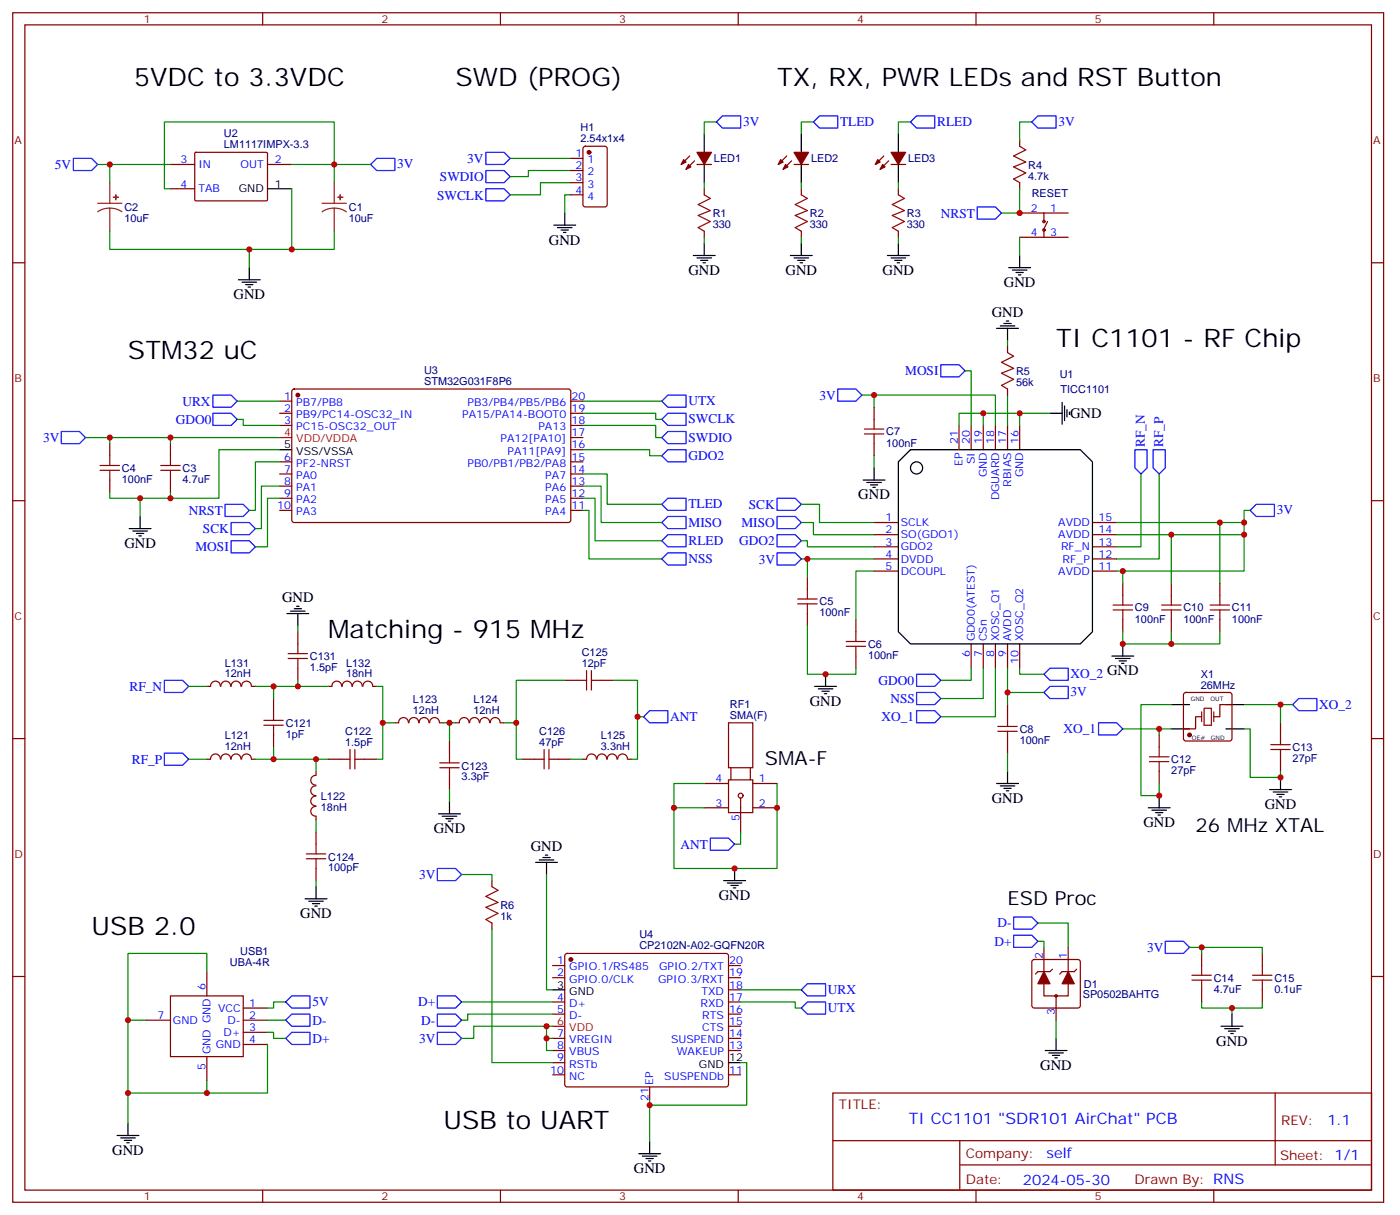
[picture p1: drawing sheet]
<svg xmlns="http://www.w3.org/2000/svg" width="407mm" height="353mm" viewBox="0 0 407 353" stroke-linecap="round" stroke-linejoin="round" font-family="sans-serif">
<g fill="none" stroke="#870000" stroke-width=".35">
<path d="M3.7 3.7h398.6v345.7h-398.6zM7.2 7.2h391.6v338.7h-391.6zM76.4 3.7v3.5M145.5 3.7v3.5M214.7 3.7v3.5M283.8 3.7v3.5M353 3.7v3.5M49.6 47.8h7M49.6 54.9h7M56.7 44.4l.3-.1h20.6l.2 .3-.1 13.6-.3 .2-20.6-.1-.2-.3zM77.8 47.8h7M166 46h3.5"/>
<path d="M166 49.6h3.5M166 53.1h3.5M166 56.6h3.5M169.7 42.7l.5-.2h5.7l.6 .4 .1 16.5-.5 .7h-5.9l-.6-.4-.1-16.5zM200.6 45.3l-2.5 2.5M202 46.7l-2.5 2.5M202.7 47.8h4.2M204.8 54.9v1.7M228.8 45.3l-2.5 2.5M230.2 46.7l-2.5 2.5M230.9 47.8h4.2M233 54.9v1.7"/>
<path d="M257 45.3l-2.5 2.5M258.4 46.7l-2.5 2.5M259.1 47.8h4.2M261.2 54.9v1.7M296.5 40.7v1.8M296.5 53.1v1.8M3.7 76.4h3.5M204.8 67.2v1.8M233 67.2v1.8M261.2 67.2v1.8M296.5 69h14.1M296.5 61.9h14.1"/>
<path d="M303.6 61.9v2.5M304.6 64.4l-1 2.1v2.5M398.8 76.4h3.5M81.3 116.6h3.5M85.1 113.3l.4-.2h80.1l.4 .7-.1 37.6-.6 .5-80-.1-.5-.6v-37.4zM166 116.6h3.5M254.2 118.4v3.5M293 100.7v1.8M293 113.1v1.7M31.9 128.9v3.6M31.9 139.5v3.6M49.6 128.9v3.6"/>
<path d="M49.6 139.5v3.6M81.3 120.1h3.5M81.3 123.6h3.5M81.3 134.2h3.5M81.3 137.8h3.5M166 120.1h3.5M166 123.6h3.5M166 127.2h3.5M166 130.7h3.5M166 134.2h3.5M166 137.8h3.5M254.2 128.9v3.6"/>
<path d="M278.9 123.6v7.1M282.4 123.6v7.1M285.9 123.6v7.1M289.5 123.6v7.1M293 123.6v7.1M296.5 123.6v7.1M3.7 145.5h3.5M81.3 141.3h3.5M81.3 144.8h3.5M81.3 148.3h3.5M166 141.3h3.5M166 144.8h3.5"/>
<path d="M166 148.3h3.5M254.2 151.9h7M254.2 155.4h7M254.2 158.9h7M317.7 151.9h7M317.7 155.4h7M317.7 158.9h7M398.8 145.5h3.5M234.8 167.7v3.6M234.8 178.3v3.6M254.2 162.5h7M254.2 166h7"/>
<path d="M317.7 162.5h7M317.7 166h7M326.5 169.5v3.5M340.6 169.5v3.5M354.7 169.5v3.5M60.1 199.5h1.1M61.2 199.5a1.41 1.41 0 0 1 1.5-1.5 1.41 1.41 0 0 1 1.4 1.5M64.2 199.5a1.41 1.41 0 0 1 1.4-1.5 1.41 1.41 0 0 1 1.4 1.5M67.2 199.5a1.41 1.41 0 0 1 1.4-1.5 1.41 1.41 0 0 1 1.4 1.5M70.3 199.5a1.41 1.41 0 0 1 1.4-1.5 1.41 1.41 0 0 1 1.4 1.5M73.2 199.5h1.1M86.6 183.6v3.5"/>
<path d="M86.6 194.2v3.5M95.4 199.5h1.1M96.5 199.5a1.41 1.41 0 0 1 1.4-1.5 1.41 1.41 0 0 1 1.4 1.5M99.5 199.5a1.41 1.41 0 0 1 1.4-1.5 1.41 1.41 0 0 1 1.4 1.5M102.5 199.5a1.41 1.41 0 0 1 1.4-1.5 1.41 1.41 0 0 1 1.4 1.5M105.6 199.5a1.41 1.41 0 0 1 1.4-1.5 1.41 1.41 0 0 1 1.4 1.5M108.5 199.5h1M164.2 197.7h3.5M174.8 197.7h3.5M248.9 180.1v3.5M248.9 190.7v3.5M282.4 187.1v7.1"/>
<path d="M285.9 187.1v7.1M289.5 187.1v7.1M293 187.1v7.1M296.5 187.1v7.1M326.5 180.1v3.5M340.6 180.1v3.5M354.7 180.1v3.5M3.7 214.7h3.5M79.6 203v3.6M79.6 213.6v3.5M114.8 210.1h1.1M115.9 210.1a1.41 1.41 0 0 1 1.4-1.5 1.41 1.41 0 0 1 1.4 1.5"/>
<path d="M118.9 210.1a1.41 1.41 0 0 1 1.4-1.6 1.41 1.41 0 0 1 1.4 1.6M121.9 210.1a1.41 1.41 0 0 1 1.4-1.6 1.41 1.41 0 0 1 1.4 1.6M125 210.1a1.41 1.41 0 0 1 1.4-1.5 1.41 1.41 0 0 1 1.4 1.5M127.9 210.1h1M130.7 215.4v3.5M132.5 210.1h1M133.6 210.1a1.41 1.41 0 0 1 1.4-1.5 1.41 1.41 0 0 1 1.4 1.5M136.6 210.1a1.41 1.41 0 0 1 1.4-1.6 1.41 1.41 0 0 1 1.4 1.6M139.5 210.1a1.41 1.41 0 0 1 1.5-1.6 1.41 1.41 0 0 1 1.4 1.6M142.6 210.1a1.41 1.41 0 0 1 1.4-1.5 1.41 1.41 0 0 1 1.4 1.5M145.5 210.1h1.1M211.8 210.1h7.1v13h-7.1z"/>
<path d="M293 204.8v3.5M293 215.4v3.5M337.1 213.6v3.5M344.4 201.5l.4-.2h12.7l.5 .2 .2 .5v12.7l-.2 .5-.5 .2h-12.7l-.5-.3-.2-.4v-12.7zM349.4 208.3h-1.7v3.5h-3.6M358.2 204.8h-3.5v3.5h-1.7M372.4 210.1v3.5M398.8 214.7h3.5M60.1 220.7h1.1M61.2 220.6a1.41 1.41 0 0 1 1.5-1.5 1.41 1.41 0 0 1 1.4 1.5M64.2 220.6a1.41 1.41 0 0 1 1.4-1.5 1.41 1.41 0 0 1 1.4 1.5M67.2 220.6a1.41 1.41 0 0 1 1.4-1.5 1.41 1.41 0 0 1 1.4 1.5"/>
<path d="M70.3 220.6a1.41 1.41 0 0 1 1.4-1.5 1.41 1.41 0 0 1 1.4 1.5M73.2 220.7h1.1M91.9 231.4a1.41 1.41 0 0 0-1.5 1.4 1.41 1.41 0 0 0 1.5 1.4M91.9 228.4a1.41 1.41 0 0 0-1.5 1.4 1.41 1.41 0 0 0 1.5 1.4M91.9 234.4a1.41 1.41 0 0 0-1.5 1.4 1.41 1.41 0 0 0 1.5 1.4v1.1M91.9 225.4a1.41 1.41 0 0 0-1.5 1.4 1.41 1.41 0 0 0 1.5 1.4M91.9 224.2v1M95.4 220.7h3.6M106 220.7h3.5M130.7 226v3.5M151.9 220.7h3.5M162.5 220.7h3.5"/>
<path d="M169.5 220.7h1.1M170.6 220.6a1.41 1.41 0 0 1 1.4-1.5 1.41 1.41 0 0 1 1.4 1.5M173.6 220.6a1.41 1.41 0 0 1 1.4-1.5 1.41 1.41 0 0 1 1.4 1.5M176.6 220.6a1.41 1.41 0 0 1 1.4-1.5 1.41 1.41 0 0 1 1.4 1.5M179.6 220.6a1.41 1.41 0 0 1 1.4-1.5 1.41 1.41 0 0 1 1.4 1.5M182.6 220.7h1M204.8 227.7h7M204.8 234.8h7M211.8 226.7h7.1v9.5h-7.1zM212.5 223.1v3.6M215.4 232v9.8M218.2 223.1v3.6"/>
<path d="M218.9 227.7h7.1M218.9 234.8h7.1M337.1 224.2v3.5M372.4 220.7v3.5M91.9 241.8v3.6M91.9 252.4v3.5M143.1 255.9v1.8M143.1 268.3v1.8M164.5 277.3l.4-.2h46.2l.5 .2 .2 .5v37.4l-.2 .5-.5 .2h-46.2l-.5-.2-.2-.5v-37.4zM300.3 279.1l.4-.2h12.7l.5 .2 .2 .5v12.7l-.2 .5-.5 .2h-12.7l-.5-.3-.2-.4v-12.7zM303.6 275.3v7.1M310.6 275.3v7.1"/>
<path d="M349.4 277.1v3.5M367.1 277.1v3.5M3.7 283.8h3.5M42.5 296.5h7.1M49.6 289.5h21.1v17.6h-21.1zM60.1 282.4v7.1M70.7 293h7.1M70.7 296.5h7.1M160.7 280.6h3.5M160.7 284.2h3.5M160.7 291.2h3.5M160.7 294.7h3.5"/>
<path d="M211.8 280.6h3.6M211.8 284.2h3.6M211.8 291.2h3.6M211.8 294.7h3.6M211.8 298.3h3.6M211.8 287.7h3.6M303.6 285.9v3.6h7v-3.6M306 281.7l-.7 .7h-3.5l-.7 .7M307.1 289.5v7M313.1 281.7l-.7 .7h-3.5l-.7 .7M349.4 287.7v3.5M367.1 287.7v3.5"/>
<path d="M398.8 283.8h3.5M60.1 307.1v7M70.7 300h7.1M70.7 303.6h7.1M160.7 301.8h3.5M160.7 305.3h3.5M160.7 308.9h3.5M160.7 312.4h3.5M188.9 315.9v3.5M211.8 301.8h3.6M211.8 305.3h3.6M211.8 312.4h3.6"/>
<path d="M242.2 317.7h156.6v28.2h-156.6zM370.8 317.7v20.9M242.2 331.5h156.5M279.1 338.6h119.6M279.1 331.5v14.1M76.4 345.9v3.5M145.5 345.9v3.5M214.7 345.9v3.5M283.8 345.9v3.5M353 345.9v3.5"/>
<circle cx="303.6" cy="64.4" r=".35"/>
<circle cx="303.6" cy="66.9" r=".35"/>
<circle cx="215.4" cy="231.2" r=".71"/>
<circle cx="307.1" cy="289.5" r=".35"/>
</g>
<g fill="none" stroke="#000" stroke-width=".35">
<path d="M204.8 39v5.3M233 39v5.3M261.2 39v5.3M77.8 54.9h7M204.8 47.8v5.3M233 47.8v5.3M261.2 47.8v5.3M72.5 77.8v3.5M161 65.4h6.4M162.1 66.1h4.2M163.2 66.9h2.1M163.9 67.6h.7"/>
<path d="M164.2 61.9v3.5M201.6 74.3h6.4M202.7 75h4.2M203.7 75.7h2.1M204.4 76.4h.7M204.8 70.7v3.6M229.8 74.3h6.4M230.9 75h4.2M232 75.7h2.1M232.7 76.4h.7M233 70.7v3.6M258.1 74.3h6.3"/>
<path d="M259.1 75h4.2M260.2 75.7h2.1M260.9 76.4h.7M261.2 70.7v3.6M293.3 77.8h6.4M294.4 78.5h4.2M295.5 79.2h2.1M296.2 79.9h.7M296.5 74.3v3.5M69.3 81.3h6.4M70.4 82h4.2M71.4 82.7h2.2"/>
<path d="M72.1 83.4h.7M289.8 95.4h6.4M290.9 94.7h4.2M291.9 94h2.1M292.6 93.3h.7M293 95.4v3.6M308.9 116.9v6.4M309.6 118v4.2M310.3 119.1v2.1M311 119.8v.7M81.3 130.7h3.5M251 139.5h6.4"/>
<path d="M254.2 136v3.5M264.8 130.7h49.3l3.6 3.5v49.4l-3.6 3.5h-49.3l-3.6-3.5v-49.4zM305.3 120.1h3.6M37.6 153.6h6.3M38.6 154.3h4.3M39.7 155h2.1M40.4 155.8h.7M40.7 150.1v3.5M252.1 140.2h4.2M253.1 140.9h2.1M253.8 141.6h.7M83.4 178.3h6.4"/>
<path d="M84.5 177.6h4.2M85.5 176.9h2.2M86.3 176.2h.7M86.6 178.3v3.6M236.9 199.5h6.3M240.1 196v3.5M323.3 190.7h6.4M324.4 191.4h4.2M325.4 192.1h2.2M326.1 192.8h.7M326.5 187.1v3.6M237.9 200.2h4.3"/>
<path d="M239 200.9h2.1M239.7 201.6h.7M340.6 211.8h5.3M340.6 204.8h5.3M356.5 211.8h5.3M356.5 204.8h5.3M127.5 236.5h6.4M128.6 237.2h4.2M129.6 237.9h2.2M130.4 238.7h.7M130.7 233v3.5M289.8 227.7h6.4"/>
<path d="M290.9 228.4h4.2M291.9 229.1h2.1M292.6 229.8h.7M293 224.2v3.5M333.9 234.8h6.4M335 235.5h4.2M336 236.2h2.1M336.7 236.9h.7M337.1 231.2v3.6M369.2 229.5h6.3M370.2 230.2h4.3M371.3 230.9h2.1"/>
<path d="M372 231.6h.7M372.4 226v3.5M91.9 257.7v3.5M155.8 250.6h6.3M156.8 249.9h4.2M157.9 249.2h2.1M158.6 248.5h.7M158.9 250.6v3.6M210.4 255.9h6.4M211.5 256.6h4.2M212.5 257.4h2.2M213.3 258.1h.7"/>
<path d="M213.6 252.4v3.5M88.7 261.2h6.4M89.8 261.9h4.2M90.8 262.6h2.2M91.5 263.3h.8M160.7 287.7h3.5M355.1 298.3h6.3M356.1 299h4.3M357.2 299.7h2.1M358.2 294.7v3.6M211.8 308.9h3.6M303.9 305.3h6.4"/>
<path d="M305 306h4.2M306 306.7h2.2M306.7 307.4h.7M307.1 301.8v3.5M357.9 300.4h.7M34 330h6.4M35.1 330.7h4.2M36.2 331.4h2.1M36.9 332.1h.7M37.2 326.5v3.5M185.7 335.3h6.4M186.8 336h4.2"/>
<path d="M187.9 336.7h2.1M188.6 337.4h.7M188.9 331.8v3.5"/>
<circle cx="266.5" cy="136" r="1.76"/>
</g>
<path d="M28.4 59.1h7.1M31.9 53.1v6M93.7 59.1h7M97.2 53.1v6M31.9 60.5l-1.8 .2-1.7 .9M31.9 60.5l1.9 .2 1.7 .9M31.9 60.5v6.7M97.2 60.5l-1.9 .2-1.6 .9M97.2 60.5l1.8 .2 1.7 .9M97.2 60.5v6.7" fill="none" stroke="#8c2424" stroke-width=".35"/>
<g fill="#8c2424" stroke="#8c2424" stroke-width=".35">
<path d="M98.2 57.3l1.5 .1z"/>
<path d="M98.9 56.6l.1 1.4z"/>
<path d="M33 57.3l1.4 .1z"/>
<path d="M33.7 56.6v1.4z"/>
</g>
<g fill="none" stroke="#008700" stroke-width=".35">
<path d="M208.3 35.5h-3.5v3.5M236.5 35.5h-3.5v3.5M264.8 35.5h-3.6v3.5M300 35.5h-3.5v5.2M28.4 47.8h3.5M49.6 47.8h-17.7v5.3M84.8 47.8h12.4v5.3M84.8 54.9v17.6M107.8 47.8h-10.6v-12.3h-49.4v19.4h1.8M148.3 46h17.7M166 56.6h-1.8v5.3M166 53.1h-8.8v3.5h-8.9"/>
<path d="M166 49.6h-12.4v1.7h-5.3M204.8 53.1v1.8M233 53.1v1.8M261.2 53.1v1.8M296.5 54.9v7h-5.3M31.9 67.2v5.3h40.6v5.3M97.2 67.2v5.3h-24.7M204.8 69v1.7M233 69v1.7M261.2 69v1.7M296.5 69v5.3M293 99v1.7"/>
<path d="M69 116.6h12.3M169.5 116.6h22.9M250.6 114.8h38.9v8.8M254.2 114.8v3.6M280.6 107.8h1.8v15.8M293 114.8v8.8M24.9 127.2h7v1.7M31.9 127.2h17.7v1.7M49.6 127.2h31.7M69 121.9h1.7v1.7h10.6M81.3 130.7h-17.6v14.1h-14.1M81.3 134.2h-7v14.1h-1.8"/>
<path d="M169.5 120.1h21.2v1.8h1.7M169.5 123.6h21.2v3.6h1.7M169.5 137.8h7.1v8.8h15.8M169.5 130.7h19.4v1.8h3.5M254.2 132.5v3.5M285.9 120.1h-7v3.5M296.5 120.1h-10.6v3.5M305.3 120.1h-8.8v3.5M331.8 137.8v21.1h-7.1M337.1 137.8v24.7h-12.4M31.9 143.1v1.7h17.7v-1.7M40.7 144.8v5.3"/>
<path d="M81.3 141.3h-5.3v12.3h-1.7M81.3 144.8h-3.5v14.1h-3.5M169.5 148.3h1.8v14.2h21.1M169.5 144.8h3.5v12.4h19.4M169.5 141.3h5.3v10.6h17.6M233 157.2h1.8v1.7h19.4M233 151.9h3.5v3.5h17.7M233 146.6h5.3v5.3h15.9M340.6 155.4v14.1M354.7 151.9v17.6M361.8 151.9v3.5h-37.1M361.8 155.4v10.6h-37.1"/>
<path d="M363.5 148.3h-1.7v3.6h-37.1M233 162.5h21.2M234.8 162.5v5.2M254.2 166h-5.3v14.1M326.5 166v3.5M54.9 199.5h5.2M74.3 199.5h5.3M86.6 197.7v1.8h8.8M86.6 199.5h-7v3.5M86.6 181.9v1.7M109.5 199.5h1.8v10.6M164.2 197.7h-14.1v23h1.8"/>
<path d="M178.3 197.7h7.1v10.6M234.8 181.9v14.1h14.1v-1.8M282.4 194.2v3.5h-8.8M285.9 194.2v8.8h-12.3M289.5 194.2v14.1h-15.9M293 194.2v7.1h10.6M296.5 194.2v1.8h7.1M326.5 183.6v3.5h14.1v-3.5M354.7 183.6v3.5h-14.1M79.6 217.1v3.6h15.8M114.8 210.1h-3.5v10.6h-1.8M128.9 210.1h3.6"/>
<path d="M130.7 210.1v5.3M146.6 210.1h3.5M187.1 208.3h-1.7v12.4h-1.8M293 201.3v3.5M293 218.9v5.3M326.5 211.8h10.6M340.6 211.8h-3.5v1.8M340.6 204.8h-8.8v26.4h5.3v-3.5M361.8 211.8h1.7v14.2h8.9v-1.8M361.8 204.8h10.6v5.3M372.4 204.8h3.5M54.9 220.7h5.2"/>
<path d="M74.3 220.7h5.3M91.9 220.7v3.5M91.9 238.3v3.5M130.7 229.5v3.5M166 220.7h3.5M204.8 227.7h-8.8v7.1M226 227.7v24.7h-30v-17.6h8.8M91.9 255.9v1.8M134.2 254.2h8.9v1.7M158.9 254.2v33.5h1.8M215.4 241.8v3.6h-1.8M143.1 270.1v38.8h17.6"/>
<path d="M301.8 273.6h1.8v1.7M301.8 268.3h8.8v7M345.9 275.3h3.5M349.4 277.1v-1.8h17.7v1.8M42.5 296.5h-5.3v30M60.1 282.4v-5.3h-22.9v19.4M77.8 296.5h5.3M83.1 291.2h-3.5v1.8h-1.8M134.2 291.2h26.5M158.9 298.3v3.5h1.8M160.7 294.7h-24.7v1.8h-1.8M160.7 298.3h-22.9v3.5h-3.6"/>
<path d="M215.4 291.2h15.8v1.8h1.8M215.4 287.7h17.6M307.1 296.5v5.3M349.4 291.2v1.8h8.8v1.7M367.1 291.2v1.8h-8.9M60.1 314.1v3.6h-22.9M77.8 303.6v14.1h-17.7M77.8 300h1.8v1.8h3.5M158.9 301.8v3.5h1.8M188.9 319.4v12.4M215.4 308.9h1.7v12.3h-28.2"/>
</g>
<g fill="none" stroke="#00f" stroke-width=".35">
<path d="M208.3 35.5l1.8-1.8h5.3v3.5h-5.3zM236.5 35.5l1.8-1.8h5.3v3.5h-5.3zM264.8 35.5l1.7-1.8h5.3v3.5h-5.3zM300 35.5l1.8-1.8h5.3v3.5h-5.3zM21.3 46h5.3l1.8 1.8-1.8 1.8h-5.3zM107.8 47.8l1.7-1.8h5.3v3.6h-5.3zM141.3 54.9h5.3l1.7 1.7-1.7 1.8h-5.3zM141.3 49.6h5.3l1.7 1.7-1.7 1.8h-5.3zM141.3 44.3h5.3l1.7 1.7-1.7 1.8h-5.3zM284.2 60.1h5.3l1.7 1.8-1.7 1.8h-5.3zM61.9 114.8h5.3l1.8 1.8-1.8 1.8h-5.3zM192.4 116.6l1.8-1.8h5.3v3.6h-5.3z"/>
<path d="M243.6 113.1h5.3l1.7 1.7-1.7 1.8h-5.3zM273.6 106h5.3l1.7 1.8-1.7 1.7h-5.3zM17.8 125.4h5.3l1.8 1.8-1.8 1.7h-5.3zM61.9 120.1h5.3l1.8 1.8-1.8 1.7h-5.3zM192.4 127.2l1.8-1.8h5.3v3.5h-5.3zM192.4 121.9l1.8-1.8h5.3v3.5h-5.3zM192.4 132.5l1.8-1.8h5.3v3.5h-5.3zM330 130.7h3.6v5.3l-1.8 1.8-1.8-1.8zM335.3 130.7h3.5v5.3l-1.7 1.8-1.8-1.8zM65.4 146.6h5.3l1.8 1.7-1.8 1.8h-5.3zM67.2 151.9h5.3l1.8 1.7-1.8 1.8h-5.3zM67.2 157.2h5.3l1.8 1.7-1.8 1.8h-5.3z"/>
<path d="M192.4 151.9l1.8-1.8h5.3v3.5h-5.3zM192.4 157.2l1.8-1.8h5.3v3.5h-5.3zM192.4 146.6l1.8-1.8h5.3v3.5h-5.3zM226 150.1h5.2l1.8 1.8-1.8 1.7h-5.2zM226 144.8h5.2l1.8 1.8-1.8 1.7h-5.2zM226 155.4h5.2l1.8 1.8-1.8 1.7h-5.2zM363.5 148.3l1.8-1.7h5.3v3.5h-5.3zM192.4 162.5l1.8-1.8h5.3v3.5h-5.3zM226 160.7h5.2l1.8 1.8-1.8 1.7h-5.2zM47.8 197.7h5.3l1.8 1.8-1.8 1.8h-5.3zM266.5 196h5.3l1.8 1.7-1.8 1.8h-5.3zM303.6 196l1.7-1.8h5.3v3.5h-5.3z"/>
<path d="M47.8 218.9h5.3l1.8 1.8-1.8 1.7h-5.3zM187.1 208.3l1.8-1.7h5.3v3.5h-5.3zM266.5 206.6h5.3l1.8 1.7-1.8 1.8h-5.3zM266.5 201.3h5.3l1.8 1.7-1.8 1.8h-5.3zM303.6 201.3l1.7-1.8h5.3v3.5h-5.3zM319.4 210.1h5.3l1.8 1.7-1.8 1.8h-5.3zM375.9 204.8l1.7-1.8h5.3v3.6h-5.3zM127.2 252.4h5.3l1.7 1.8-1.7 1.7h-5.3zM206.6 243.6h5.2l1.8 1.8-1.8 1.7h-5.2zM294.7 271.8h5.3l1.8 1.8-1.8 1.7h-5.3zM294.7 266.5h5.3l1.8 1.8-1.8 1.8h-5.3zM338.8 273.6h5.3l1.8 1.7-1.8 1.8h-5.3z"/>
<path d="M83.1 291.2l1.7-1.7h5.3v3.5h-5.3zM83.1 296.5l1.7-1.8h5.3v3.6h-5.3zM127.2 289.5h5.3l1.7 1.7-1.7 1.8h-5.3zM127.2 294.7h5.3l1.7 1.8-1.7 1.8h-5.3zM233 287.7l1.8-1.8h5.3v3.6h-5.3zM233 293l1.8-1.8h5.3v3.5h-5.3zM83.1 301.8l1.7-1.8h5.3v3.6h-5.3zM127.2 300h5.3l1.7 1.8-1.7 1.8h-5.3z"/>
</g>
<g fill="#870000" stroke="#870000" stroke-width=".35">
<path d="M202.7 44.3h4.2l-2.1 3.5z"/>
<path d="M200.2 47.8l.7 .7-1.4 .7z"/>
<path d="M198.8 46.4l.7 .7-1.4 .7z"/>
<path d="M230.9 44.3h4.2l-2.1 3.5z"/>
<path d="M228.4 47.8l.7 .7-1.4 .7z"/>
<path d="M227 46.4l.7 .7-1.4 .7z"/>
<path d="M259.1 44.3h4.2l-2.1 3.5z"/>
<path d="M256.6 47.8l.8 .7-1.5 .7z"/>
<path d="M255.2 46.4l.7 .7-1.4 .7z"/>
<path d="M310.6 282.4l1.8 3.5h-3.5z"/>
<path d="M303.6 282.4l1.7 3.5h-3.5z"/>
<circle cx="86.6" cy="114.8" r=".53"/>
<circle cx="345.9" cy="213.6" r=".53"/>
<circle cx="166" cy="278.9" r=".53"/>
<circle cx="171.3" cy="44.3" r=".53"/>
</g>
<g fill="none" stroke="#a10000" stroke-width=".35">
<path d="M204.8 56.6l1.8 1.1-3.6 1.7 3.6 1.8-3.6 1.4 3.6 1.8-3.6 1.7 1.8 1.1M233 56.6l1.8 1.1-3.6 1.7 3.6 1.8-3.6 1.4 3.6 1.8-3.6 1.7 1.8 1.1M261.2 56.6l1.8 1.1-3.5 1.7 3.5 1.8-3.5 1.4 3.5 1.8-3.5 1.7 1.7 1.1M296.5 42.5l1.8 1.1-3.6 1.7 3.6 1.8-3.6 1.4 3.6 1.8-3.6 1.7 1.8 1.1M293 102.5l1.7 1-3.5 1.8 3.5 1.8-3.5 1.4 3.5 1.7-3.5 1.8 1.8 1.1M29.1 136.7h5.6M29.1 135.3h5.6M31.9 132.5v2.8M31.9 136.7v2.8M46.7 136.7h5.7M46.7 135.3h5.7M49.6 132.5v2.8"/>
<path d="M49.6 136.7v2.8M251.4 126.1h5.6M251.4 124.7h5.6M254.2 121.9v2.8M254.2 126.1v2.8M232 175.5h5.6M232 174.1h5.6M234.8 171.3v2.8M234.8 175.5v2.8M323.7 177.3h5.6M323.7 175.9h5.6M326.5 173v2.9"/>
<path d="M326.5 177.3v2.8M337.8 177.3h5.6M337.8 175.9h5.6M340.6 173v2.9M340.6 177.3v2.8M351.9 177.3h5.6M351.9 175.9h5.6M354.7 173v2.9M354.7 177.3v2.8M83.8 191.4h5.6M83.8 190h5.6M86.6 187.1v2.9"/>
<path d="M86.6 191.4v2.8M167.7 197.7h2.9M170.6 194.9v5.7M172 197.7h2.8M172 194.9v5.7M246.1 187.9h5.6M246.1 186.4h5.6M248.9 183.6v2.8M248.9 187.9v2.8M76.7 210.8h5.7M76.7 209.4h5.7M79.6 206.6v2.8"/>
<path d="M79.6 210.8v2.8M101.8 217.8v5.7M103.2 217.8v5.7M130.7 218.9v2.8M158.2 217.8v5.7M159.6 217.8v5.7M290.2 212.5h5.6M290.2 211.1h5.6M293 208.3v2.8M293 212.5v2.9M334.3 220h5.6M337.1 217.1v2.9"/>
<path d="M369.5 217.8h5.7M369.5 216.4h5.7M372.4 213.6v2.8M372.4 217.8v2.9M99 220.7h2.8M103.2 220.7h2.8M127.9 223.1h5.6M127.9 221.7h5.6M130.7 223.1v2.9M155.4 220.7h2.8M159.6 220.7h2.9M334.3 221.4h5.6"/>
<path d="M337.1 221.4v2.8M89.1 249.6h5.6M89.1 248.2h5.6M91.9 245.4v2.8M91.9 249.6v2.8M143.1 257.7l1.7 1.1-3.5 1.7 3.5 1.8-3.5 1.4 3.5 1.8-3.5 1.7 1.8 1.1M346.6 284.9h5.6M346.6 283.5h5.6M349.4 280.6v2.9M349.4 284.9v2.8M364.2 284.9h5.7M364.2 283.5h5.7"/>
<path d="M367.1 280.6v2.9M367.1 284.9v2.8"/>
</g>
<path d="M81.3 127.2h3.5M160.7 298.3h3.5" fill="none" stroke="#f00" stroke-width=".35"/>
<path d="M349.4 206.9v2.8M350.1 205.8h2.1v5h-2.1zM353 206.9v2.8" fill="none" stroke="#871200" stroke-width=".35"/>
<g fill="#c00">
<circle cx="97.2" cy="47.8" r=".88"/>
<circle cx="72.5" cy="72.5" r=".88"/>
<circle cx="84.8" cy="72.5" r=".88"/>
<circle cx="31.9" cy="47.8" r=".88"/>
<circle cx="31.9" cy="127.2" r=".88"/>
<circle cx="40.7" cy="144.8" r=".88"/>
<circle cx="49.6" cy="127.2" r=".88"/>
<circle cx="49.6" cy="144.8" r=".88"/>
<circle cx="296.5" cy="61.9" r=".88"/>
<circle cx="254.2" cy="114.8" r=".88"/>
<circle cx="293" cy="201.3" r=".88"/>
<circle cx="361.8" cy="151.9" r=".88"/>
<circle cx="361.8" cy="155.4" r=".88"/>
<circle cx="326.5" cy="166" r=".88"/>
<circle cx="340.6" cy="155.4" r=".88"/>
<circle cx="354.7" cy="151.9" r=".88"/>
<circle cx="326.5" cy="187.1" r=".88"/>
<circle cx="340.6" cy="187.1" r=".88"/>
<circle cx="337.1" cy="231.2" r=".88"/>
<circle cx="372.4" cy="226" r=".88"/>
<circle cx="234.8" cy="162.5" r=".88"/>
<circle cx="296.5" cy="120.1" r=".88"/>
<circle cx="285.9" cy="120.1" r=".88"/>
<circle cx="196" cy="234.8" r=".88"/>
<circle cx="213.6" cy="252.4" r=".88"/>
<circle cx="150.1" cy="210.1" r=".88"/>
<circle cx="185.4" cy="208.3" r=".88"/>
<circle cx="130.7" cy="210.1" r=".88"/>
<circle cx="111.3" cy="210.1" r=".88"/>
<circle cx="79.6" cy="220.7" r=".88"/>
<circle cx="86.6" cy="199.5" r=".88"/>
<circle cx="79.6" cy="199.5" r=".88"/>
<circle cx="91.9" cy="220.7" r=".88"/>
<circle cx="240.1" cy="196" r=".88"/>
<circle cx="226" cy="234.8" r=".88"/>
<circle cx="337.1" cy="211.8" r=".88"/>
<circle cx="372.4" cy="204.8" r=".88"/>
<circle cx="37.2" cy="317.7" r=".88"/>
<circle cx="37.2" cy="296.5" r=".88"/>
<circle cx="60.1" cy="317.7" r=".88"/>
<circle cx="158.9" cy="298.3" r=".88"/>
<circle cx="158.9" cy="301.8" r=".88"/>
<circle cx="349.4" cy="275.3" r=".88"/>
<circle cx="358.2" cy="293" r=".88"/>
<circle cx="188.9" cy="321.2" r=".88"/>
</g>
<g font-size="7.4">
<text x="39" y="24.9">5VDC to 3.3VDC</text>
<text x="132.5" y="24.9">SWD (PROG)</text>
<text x="226" y="24.9">TX, RX, PWR LEDs and RST Button</text>
<text x="307.1" y="100.7">TI C1101 - RF Chip</text>
<text x="37.2" y="104.2">STM32 uC</text>
<text x="95.4" y="185.4">Matching - 915 MHz</text>
<text x="26.6" y="271.8">USB 2.0</text>
<text x="128.9" y="328.3">USB to UART</text>
</g>
<g font-size="5.6">
<text x="222.4" y="222.4">SMA-F</text>
<text x="347.7" y="241.8">26 MHz XTAL</text>
<text x="293" y="263">ESD Proc</text>
</g>
<text font-size="4.6" fill="#00f" x="264.3" y="326.7">TI CC1101 &quot;SDR101 AirChat&quot; PCB</text>
<g font-size="4.2">
<text x="159.6" y="71.1">GND</text>
<text x="200.2" y="79.9">GND</text>
<text x="228.4" y="79.9">GND</text>
<text x="256.6" y="79.9">GND</text>
<text x="291.9" y="83.4">GND</text>
<text x="67.9" y="87">GND</text>
<text x="288.4" y="92.1">GND</text>
<text x="311.1" y="121.5">GND</text>
<text x="249.6" y="145.2">GND</text>
<text x="36.2" y="159.3">GND</text>
<text x="82" y="175">GND</text>
<text x="235.5" y="205.1">GND</text>
<text x="288.4" y="233.4">GND</text>
<text x="367.8" y="235.1">GND</text>
<text x="126.1" y="242.2">GND</text>
<text x="332.5" y="240.4">GND</text>
<text x="154.3" y="247.4">GND</text>
<text x="209" y="261.6">GND</text>
<text x="87.3" y="266.9">GND</text>
<text x="353.7" y="303.9">GND</text>
<text x="302.5" y="311">GND</text>
<text x="32.6" y="335.7">GND</text>
<text x="184.3" y="341">GND</text>
</g>
<g font-size="4.2" fill="#00f">
<text x="386" y="326.9">1.1</text>
<text x="304.4" y="336.5">self</text>
<text x="297.4" y="344.3">2024-05-30</text>
</g>
<g font-size="3.9" fill="#00f">
<text x="216.1" y="36.6">3V</text>
<text x="244.3" y="36.6">TLED</text>
<text x="272.5" y="36.6">RLED</text>
<text x="307.8" y="36.6">3V</text>
<text x="135.8" y="47.4">3V</text>
<text x="15.9" y="49.2">5V</text>
<text x="115.5" y="49">3V</text>
<text x="127.9" y="52.7">SWDIO</text>
<text x="127.1" y="58">SWCLK</text>
<text x="273.6" y="63.3">NRST</text>
<text x="263.2" y="109.1">MOSI</text>
<text x="53.1" y="118">URX</text>
<text x="200.2" y="117.8">UTX</text>
<text x="238.3" y="116.2">3V</text>
<text x="51.2" y="123.1">GDO0</text>
<text x="200.2" y="123.1">SWCLK</text>
<text x="12.5" y="128.5">3V</text>
<text x="200.2" y="128.4">SWDIO</text>
<text x="332.9" y="130" transform="rotate(-90 332.9 130)">RF_N</text>
<text x="338.2" y="130" transform="rotate(-90 338.2 130)">RF_P</text>
<text x="200.2" y="133.7">GDO2</text>
<text x="54.9" y="149.7">NRST</text>
<text x="200.2" y="147.7">TLED</text>
<text x="217.8" y="147.9">SCK</text>
<text x="371.3" y="149.5">3V</text>
<text x="59" y="155">SCK</text>
<text x="200.2" y="153">MISO</text>
<text x="215.6" y="153.2">MISO</text>
<text x="56.8" y="160.3">MOSI</text>
<text x="200.2" y="158.3">RLED</text>
<text x="214.9" y="158.5">GDO2</text>
<text x="200.2" y="163.6">NSS</text>
<text x="220.6" y="163.8">3V</text>
<text x="311.3" y="197.2">XO_2 GND</text>
<text x="37.7" y="200.9">RF_N</text>
<text x="255.5" y="199">GDO0</text>
<text x="311.3" y="202.4">3V</text>
<text x="194.9" y="209.4">ANT</text>
<text x="256.3" y="209.6">XO_1</text>
<text x="258.9" y="204.3">NSS</text>
<text x="383.6" y="206">XO_2</text>
<text x="309.3" y="213.1">XO_1</text>
<text x="38.3" y="222.1">RF_P</text>
<text x="197.9" y="246.6">ANT</text>
<text x="121.9" y="255.5">3V</text>
<text x="290.1" y="269.5">D-</text>
<text x="289.2" y="274.8">D+</text>
<text x="333.5" y="276.7">3V</text>
<text x="90.8" y="292.4">5V</text>
<text x="121.6" y="292.5">D+</text>
<text x="240.8" y="288.8">URX</text>
<text x="90.8" y="297.9">D-</text>
<text x="122.5" y="297.8">D-</text>
<text x="240.8" y="294.1">UTX</text>
<text x="90.8" y="303.2">D+</text>
<text x="121.9" y="303.2">3V</text>
</g>
<g font-size="3.9" fill="#800">
<text x="243.9" y="322.3">TITLE:</text>
<text x="372.6" y="326.9">REV:</text>
<text x="280.9" y="336.5">Company:</text>
<text x="372.2" y="337.1">Sheet: 1/1</text>
<text x="280.9" y="344.1">Date:</text>
<text x="329.9" y="344.2">Drawn By: RNS</text>
</g>
<g font-size="3.2" fill="#800">
<text x="41.8" y="6.7">1</text>
<text x="110.9" y="6.7">2</text>
<text x="180.1" y="6.7">3</text>
<text x="249.2" y="6.7">4</text>
<text x="318.4" y="6.7">5</text>
<text x="4.2" y="41.8">A</text>
<text x="399.3" y="41.8">A</text>
<text x="4.2" y="110.9">B</text>
<text x="399.3" y="110.9">B</text>
<text x="4.2" y="180.1">C</text>
<text x="399.3" y="180.1">C</text>
<text x="4.2" y="249.2">D</text>
<text x="399.3" y="249.2">D</text>
<text x="41.8" y="348.9">1</text>
<text x="110.9" y="348.9">2</text>
<text x="180.1" y="348.9">3</text>
<text x="249.2" y="348.9">4</text>
<text x="318.4" y="348.9">5</text>
</g>
<g font-size="3.2" fill="#000080">
<text x="65.1" y="40">U2</text>
<text x="168.8" y="41.3">2.54x1x4</text>
<text x="168.8" y="38.1">H1</text>
<text x="65.1" y="43.2">LM1117IMPX-3.3</text>
<text x="207.6" y="47.2">LED1</text>
<text x="235.8" y="47.2">LED2</text>
<text x="264.1" y="47.2">LED3</text>
<text x="299" y="52.2">4.7k</text>
<text x="299" y="49">R4</text>
<text x="300" y="57.3">RESET</text>
<text x="36.2" y="64.5">10uF</text>
<text x="36.2" y="61.3">C2</text>
<text x="101.4" y="64.5">10uF</text>
<text x="101.4" y="61.3">C1</text>
<text x="207.3" y="63">R1</text>
<text x="235.5" y="63">R2</text>
<text x="263.7" y="63">R3</text>
<text x="207.3" y="66.3">330</text>
<text x="235.5" y="66.3">330</text>
<text x="263.7" y="66.3">330</text>
<text x="123.3" y="112">STM32G031F8P6</text>
<text x="123.3" y="108.8">U3</text>
<text x="295.5" y="112.1">56k</text>
<text x="295.5" y="108.9">R5</text>
<text x="308.2" y="109.9">U1</text>
<text x="308.4" y="114.2">TICC1101</text>
<text x="257.7" y="129.8">100nF</text>
<text x="257.7" y="126.5">C7</text>
<text x="35.5" y="137.1">C4</text>
<text x="53.1" y="137.1">C3</text>
<text x="35.5" y="140.4">100nF</text>
<text x="53.1" y="140.4">4.7uF</text>
<text x="238.3" y="179.2">100nF</text>
<text x="238.3" y="175.9">C5</text>
<text x="330" y="177.7">C9</text>
<text x="344.1" y="177.7">C10</text>
<text x="358.2" y="177.7">C11</text>
<text x="330" y="180.9">100nF</text>
<text x="344.1" y="180.9">100nF</text>
<text x="358.2" y="180.9">100nF</text>
<text x="90.1" y="191.9">C131</text>
<text x="169.2" y="190.6">C125</text>
<text x="252.4" y="191.5">100nF</text>
<text x="252.4" y="188.3">C6</text>
<text x="65.4" y="196.9">12nH</text>
<text x="65.4" y="193.7">L131</text>
<text x="90.1" y="195.1">1.5pF</text>
<text x="100.7" y="196.9">18nH</text>
<text x="100.7" y="193.7">L132</text>
<text x="169.2" y="193.9">12pF</text>
<text x="349.2" y="197">X1</text>
<text x="349.2" y="200.2">26MHz</text>
<text x="120.1" y="207.5">12nH</text>
<text x="120.1" y="204.3">L123</text>
<text x="137.7" y="207.5">12nH</text>
<text x="137.7" y="204.3">L124</text>
<text x="212.3" y="209">SMA(F)</text>
<text x="212.3" y="205.8">RF1</text>
<text x="65.4" y="214.9">L121</text>
<text x="83.1" y="214.5">1pF</text>
<text x="83.1" y="211.3">C121</text>
<text x="100.4" y="213.6">C122</text>
<text x="156.8" y="213.6">C126</text>
<text x="174.7" y="214.9">L125</text>
<text x="296.5" y="213">C8</text>
<text x="65.4" y="218.1">12nH</text>
<text x="100.4" y="216.8">1.5pF</text>
<text x="156.8" y="216.8">47pF</text>
<text x="174.7" y="218.1">3.3nH</text>
<text x="296.5" y="216.2">100nF</text>
<text x="340.6" y="221.8">C12</text>
<text x="375.9" y="221.5">27pF</text>
<text x="375.9" y="218.3">C13</text>
<text x="134.2" y="226.8">3.3pF</text>
<text x="134.2" y="223.7">C123</text>
<text x="340.6" y="225">27pF</text>
<text x="93.3" y="232.5">L122</text>
<text x="93.3" y="235.7">18nH</text>
<text x="95.4" y="250.1">C124</text>
<text x="95.4" y="253.3">100pF</text>
<text x="145.5" y="267.3">1k</text>
<text x="145.5" y="264.2">R6</text>
<text x="185.9" y="275.9">CP2102N-A02-GQFN20R</text>
<text x="185.9" y="272.7">U4</text>
<text x="66.9" y="280.6">UBA-4R</text>
<text x="69.8" y="277.5">USB1</text>
<text x="315.2" y="287">D1</text>
<text x="353" y="285.3">C14</text>
<text x="370.6" y="285.3">C15</text>
<text x="314.9" y="290.2">SP0502BAHTG</text>
<text x="353" y="288.5">4.7uF</text>
<text x="370.6" y="288.5">0.1uF</text>
</g>
<g font-size="3.2" fill="#00f">
<text x="52.5" y="47.4">3</text>
<text x="79.9" y="47.4">2</text>
<text x="167.3" y="45.7">1</text>
<text x="170.8" y="47.4">1</text>
<text x="57.7" y="48.9">IN</text>
<text x="70" y="48.9">OUT</text>
<text x="167.3" y="49.2">2</text>
<text x="167.3" y="52.7">3</text>
<text x="170.8" y="51">2</text>
<text x="52.5" y="54.5">4</text>
<text x="57.7" y="55.9">TAB</text>
<text x="167.3" y="56.3">4</text>
<text x="170.8" y="54.5">3</text>
<text x="170.8" y="58">4</text>
<text x="299.8" y="61.6">2</text>
<text x="305.3" y="61.6">1</text>
<text x="299.8" y="68.6">4</text>
<text x="305.3" y="68.6">3</text>
<text x="82.6" y="119.8">2</text>
<text x="82.6" y="116.2">1</text>
<text x="86.1" y="118">PB7/PB8</text>
<text x="135.9" y="118">PB3/PB4/PB5/PB6</text>
<text x="166.2" y="116.2">20</text>
<text x="166.2" y="119.8">19</text>
<text x="82.6" y="123.3">3</text>
<text x="86.1" y="125.1">PC15-OSC32_OUT</text>
<text x="86.1" y="121.5">PB9/PC14-OSC32_IN</text>
<text x="134.4" y="121.5">PA15/PA14-BOOT0</text>
<text x="156.6" y="125.1">PA13</text>
<text x="166.2" y="123.3">18</text>
<text x="145.6" y="128.6">PA12[PA10]</text>
<text x="166.2" y="126.8">17</text>
<text x="166.2" y="130.4">16</text>
<text x="278.5" y="128.9" transform="rotate(-90 278.5 128.9)">21</text>
<text x="282" y="128.9" transform="rotate(-90 282 128.9)">20</text>
<text x="285.6" y="128.9" transform="rotate(-90 285.6 128.9)">19</text>
<text x="289.1" y="128.9" transform="rotate(-90 289.1 128.9)">18</text>
<text x="292.6" y="128.9" transform="rotate(-90 292.6 128.9)">17</text>
<text x="296.2" y="128.9" transform="rotate(-90 296.2 128.9)">16</text>
<text x="82.6" y="137.4">7</text>
<text x="82.6" y="133.9">6</text>
<text x="86.1" y="135.6">PF2-NRST</text>
<text x="135.9" y="135.6">PB0/PB1/PB2/PA8</text>
<text x="147.6" y="132.1">PA11[PA9]</text>
<text x="166.2" y="133.9">15</text>
<text x="166.2" y="137.4">14</text>
<text x="279.9" y="135.3" transform="rotate(-90 279.9 135.3)">EP</text>
<text x="283.5" y="134.9" transform="rotate(-90 283.5 134.9)">SI</text>
<text x="82.6" y="140.9">8</text>
<text x="86.1" y="142.7">PA1</text>
<text x="86.1" y="139.2">PA0</text>
<text x="158.6" y="139.2">PA7</text>
<text x="158.6" y="142.7">PA6</text>
<text x="166.2" y="140.9">13</text>
<text x="287" y="138.7" transform="rotate(-90 287 138.7)">GND</text>
<text x="294" y="141.5" transform="rotate(-90 294 141.5)">RBIAS</text>
<text x="297.6" y="138.7" transform="rotate(-90 297.6 138.7)">GND</text>
<text x="80.6" y="148">10</text>
<text x="82.6" y="144.5">9</text>
<text x="86.1" y="149.8">PA3</text>
<text x="86.1" y="146.2">PA2</text>
<text x="158.6" y="146.2">PA5</text>
<text x="158.6" y="149.8">PA4</text>
<text x="166.2" y="144.5">12</text>
<text x="166.2" y="148">11</text>
<text x="290.5" y="145.5" transform="rotate(-90 290.5 145.5)">DGUARD</text>
<text x="257.5" y="151.5">1</text>
<text x="257.5" y="155">2</text>
<text x="261.9" y="152.9">SCLK</text>
<text x="307.7" y="152.9">AVDD</text>
<text x="319.4" y="155">14</text>
<text x="319.4" y="151.5">15</text>
<text x="257.5" y="158.6">3</text>
<text x="261.9" y="156.5">SO(GDO1)</text>
<text x="261.9" y="160">GDO2</text>
<text x="307.7" y="156.5">AVDD</text>
<text x="308.6" y="160">RF_N</text>
<text x="319.4" y="158.6">13</text>
<text x="257.5" y="162.1">4</text>
<text x="257.5" y="165.6">5</text>
<text x="261.9" y="163.5">DVDD</text>
<text x="261.9" y="167">DCOUPL</text>
<text x="307.7" y="167">AVDD</text>
<text x="309" y="163.5">RF_P</text>
<text x="319.4" y="165.6">11</text>
<text x="319.4" y="162.1">12</text>
<text x="282" y="190.9" transform="rotate(-90 282 190.9)">6</text>
<text x="283.5" y="186.4" transform="rotate(-90 283.5 186.4)">GDO0(ATEST)</text>
<text x="285.6" y="190.9" transform="rotate(-90 285.6 190.9)">7</text>
<text x="287" y="186.4" transform="rotate(-90 287 186.4)">CSn</text>
<text x="289.1" y="190.9" transform="rotate(-90 289.1 190.9)">8</text>
<text x="290.5" y="186.4" transform="rotate(-90 290.5 186.4)">XOSC_Q1</text>
<text x="292.6" y="190.9" transform="rotate(-90 292.6 190.9)">9</text>
<text x="294" y="186.4" transform="rotate(-90 294 186.4)">AVDD</text>
<text x="297.6" y="186.4" transform="rotate(-90 297.6 186.4)">XOSC_Q2</text>
<text x="296.2" y="192.9" transform="rotate(-90 296.2 192.9)">10</text>
<text x="208.1" y="227.4">4</text>
<text x="220.7" y="227.4">1</text>
<text x="208.1" y="234.4">3</text>
<text x="215" y="238.6" transform="rotate(-90 215 238.6)">5</text>
<text x="220.7" y="234.4">2</text>
<text x="162" y="280.3">1</text>
<text x="212" y="280.3">20</text>
<text x="303.2" y="278.9" transform="rotate(-90 303.2 278.9)">2</text>
<text x="310.3" y="278.9" transform="rotate(-90 310.3 278.9)">1</text>
<text x="59.8" y="287.7" transform="rotate(-90 59.8 287.7)">6</text>
<text x="162" y="283.8">2</text>
<text x="165.5" y="282">GPIO.1/RS485</text>
<text x="165.5" y="285.6">GPIO.0/CLK</text>
<text x="191.4" y="285.6">GPIO.3/RXT</text>
<text x="191.6" y="282">GPIO.2/TXT</text>
<text x="212" y="287.3">18</text>
<text x="212" y="283.8">19</text>
<text x="72.5" y="292.6">1</text>
<text x="162" y="290.9">4</text>
<text x="165.5" y="292.6">D+</text>
<text x="203.7" y="292.6">RXD</text>
<text x="204" y="289.1">TXD</text>
<text x="212" y="290.9">17</text>
<text x="45.8" y="296.2">7</text>
<text x="50.3" y="297.6">GND</text>
<text x="63.4" y="294">VCC</text>
<text x="66.1" y="297.6">D-</text>
<text x="72.5" y="296.2">2</text>
<text x="72.5" y="299.7">3</text>
<text x="162" y="294.4">5</text>
<text x="165.5" y="296.2">D-</text>
<text x="204.2" y="299.7">CTS</text>
<text x="204.2" y="296.2">RTS</text>
<text x="212" y="297.9">15</text>
<text x="212" y="294.4">16</text>
<text x="306.7" y="295" transform="rotate(-90 306.7 295)">3</text>
<text x="62.7" y="304.6">GND</text>
<text x="65" y="301.1">D+</text>
<text x="72.5" y="303.2">4</text>
<text x="162" y="301.4">7</text>
<text x="162" y="305">8</text>
<text x="165.5" y="303.2">VREGIN</text>
<text x="195.1" y="303.2">SUSPEND</text>
<text x="212" y="305">13</text>
<text x="212" y="301.4">14</text>
<text x="59.8" y="310.9" transform="rotate(-90 59.8 310.9)">5</text>
<text x="61.2" y="306.4" transform="rotate(-90 61.2 306.4)">GND GND</text>
<text x="162" y="308.5">9</text>
<text x="165.5" y="306.7">VBUS</text>
<text x="165.5" y="310.3">RSTb</text>
<text x="196.8" y="306.7">WAKEUP</text>
<text x="160" y="312">10</text>
<text x="165.5" y="313.8">NC</text>
<text x="190" y="315.2" transform="rotate(-90 190 315.2)">EP</text>
<text x="193.2" y="313.8">SUSPENDb</text>
<text x="212" y="312">11</text>
<text x="188.6" y="319.9" transform="rotate(-90 188.6 319.9)">21</text>
</g>
<g font-size="3.2">
<text x="69.4" y="55.9">GND</text>
<text x="79.9" y="54.5">1</text>
<text x="82.6" y="130.4">5</text>
<text x="86.1" y="132.1">VSS/VSSA</text>
<text x="162" y="287.3">3</text>
<text x="165.5" y="289.1">GND</text>
<text x="203.3" y="310.3">GND</text>
<text x="212" y="308.5">12</text>
</g>
<g font-size="3.2" fill="#f00">
<text x="82.6" y="126.8">4</text>
<text x="86.1" y="128.6">VDD/VDDA</text>
<text x="162" y="297.9">6</text>
<text x="165.5" y="299.7">VDD</text>
</g>
<g font-size="1.8">
<text x="346.3" y="203.7">GND</text>
<text x="352" y="203.7">OUT</text>
<text x="346.6" y="215">OE#</text>
<text x="352.1" y="215">GND</text>
</g>
</svg>
